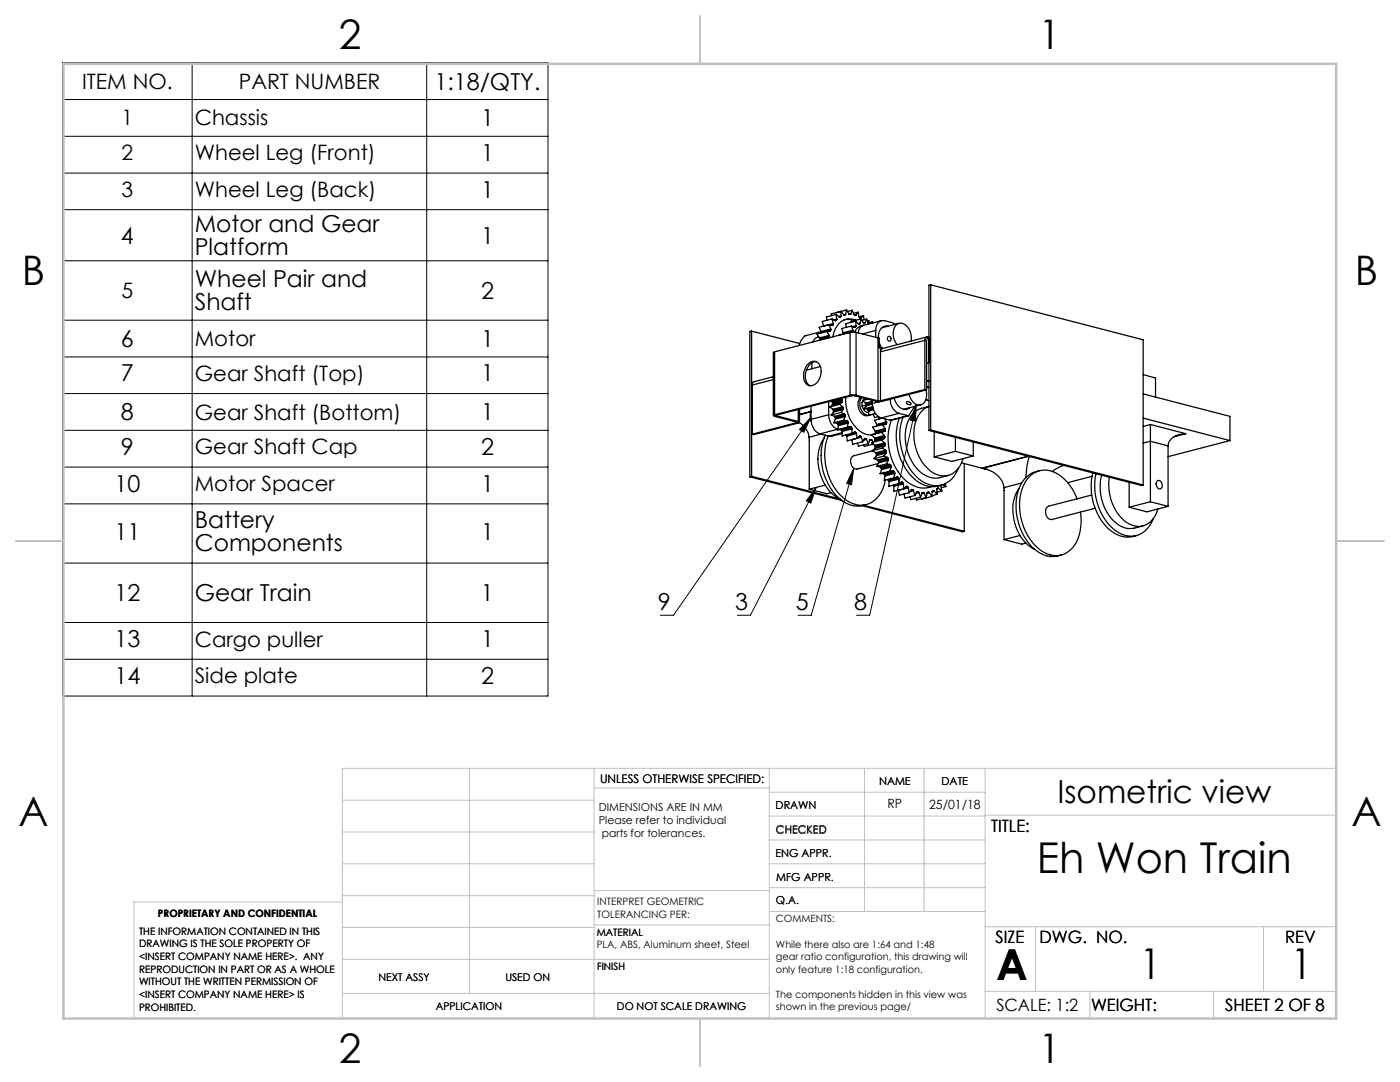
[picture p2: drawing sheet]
<svg xmlns="http://www.w3.org/2000/svg" width="279mm" height="216mm" viewBox="0 0 279 216" stroke-linecap="round" stroke-linejoin="round" font-family="sans-serif">
<g fill="none" stroke="#000" stroke-width=".2">
<path d="M12.5 12.5h96.9v126.4h-96.9zM12.5 19.9h96.9M38.3 12.5v126.4M85.2 12.5v126.4M12.5 27.2h96.9M12.5 34.5h96.9M12.5 41.8h96.9M12.5 52h96.9M12.5 63.9h96.9M12.5 71.2h96.9M12.5 78.5h96.9M12.5 85.9h96.9"/>
<path d="M12.5 93.2h96.9M161.9 83.3l-27.5 39.5h-2.6M161.9 83.3l-1.5 3-.8-.6zM162.9 97.3l-13.1 25.5h-2.7M162.9 97.3l-1.1 3.1-.9-.5zM170.4 93.4l-8.5 29.4h-2.7M170.4 93.4l-.5 3.3-.9-.3zM182.9 80.7l-9.3 42.1h-2.7M182.9 80.7l-.2 3.3-1.1-.2zM12.5 100.5h96.9M12.5 112.4h96.9M12.5 124.2h96.9"/>
<path d="M12.5 131.6h96.9"/>
</g>
<g fill="none" stroke="#c0c0c0" stroke-width=".2">
<path d="M68.3 159.7h50.3M93.7 153.3v44.9M118.6 153.3v49.9M118.6 157.2h34.9M153.5 153.3v49.9M153.5 158.1h43.1M172.5 153.3v28.6M184.4 153.3v28.6M196.6 153.3v49.9M266.7 153.3h-198.4v49.9M68.3 178.7h50.3M68.3 172.4h50.3"/>
<path d="M68.3 166h50.3M68.3 180h-41.6v23.2M118.6 177.7h35M153.5 167.6h43.1M153.5 162.8h43.1M153.5 172.4h43.1M153.5 177.1h43.1M196.6 162.7h70.1M68.3 198.2h85.2M68.3 191.4l85.2 .1M68.3 185.1h50.3M118.6 184.6h35"/>
<path d="M153.6 181.9h43M196.6 197.8h70.1M196.6 184.9h70.1M206.7 184.9v12.9M217.5 197.8v5.4M242.2 197.8v5.4M252.2 184.9v12.9"/>
</g>
<path d="M139.7 3.2v9.5M3.1 107.9h9.6M266.7 107.9h9.5M139.7 203.2v9.6" fill="none" stroke="#c0c0c0" stroke-width=".25"/>
<path d="M12.7 12.7h254v190.5h-254z" fill="none" stroke="#c0c0c0" stroke-width=".5"/>
<path d="M182.9 80.7l-.2 3.3-1.1-.2zM162.9 97.3l-1.1 3.1-.9-.5zM161.9 83.3l-1.5 3-.8-.6zM170.4 93.4l-.5 3.3-.9-.3z" fill="#000"/>
<g fill="none" stroke="#000" stroke-width=".25">
<path d="M185.7 56.8v29M185.7 56.8l42.4 11v29M185.7 56.8l-.3 .1v29M150 66.1h-.4v29M150 66.1v28.9M150 66.1l9.6 2.4M150.1 76.8v9.8M150.1 76.7h-.1M154.3 75.2l-3.9 1-.3 .6M154.3 75.7l-4.2 1.1M154.6 70.2l-.3 .1v12.6M154.6 70.2v12.6"/>
<path d="M161.1 72.8a1.46 1.46 0 0 1 1.7-.7 1.46 1.46 0 0 1 1 1.5 2.91 2.91 0 0 1-2 3.4 1.73 1.73 0 0 1-1.4-2.3l.2-1zM162 72.4v1.2M162.9 72.2a2.51 2.51 0 0 0-2.2 2.6 2.04 2.04 0 0 0 1 2.2M163.4 67.2l-.6 .3-.6 .7M163.5 67.8v.1M163.5 67.4l.1 .2M163.6 67.6l-.1 .2M163.7 73.1l-2.8 .8M163.9 66.3l-.1 .2M163.9 66.1v.2M163.9 66.2l-3.3 .8a3.9 3.9 0 0 0-1.1 1.9M164.4 65.1h.1"/>
<path d="M165 66.1l.5 .8M165 66.1l-1.9 .6 .4 .7M165.4 64.8l.8 .1M165.4 64.8l.4 .9M165.4 64.8l-1.9 .5 .4 .8M165.5 67.3v.1M165.5 66.9v.2M165.5 67.3l-2 .5M165.5 66.9l-2 .5M165.5 67.1v.2M165.5 67.1l-1.9 .5M165.7 66l-.7 .1"/>
<path d="M165.7 66l-.4 .1M165.8 65.8l-.1 .2M165.8 65.7v.1M165.8 65.8l-1.9 .5M165.8 65.7l-1.9 .4M166.1 63.6l.7 .4M166.1 63.6l.2 1M166.1 63.6l-2 .5 .3 1M166.2 64.9h-.2M166.3 64.7l-.1 .2M166.3 64.6v.1M166.3 64.6l-1.9 .5"/>
<path d="M166.3 64.7l-.6 .2M166.8 64h-.1M166.9 62.7l.1 1M166.9 62.7l.6 .6M166.9 62.7l-2 .6 .1 .6M167 63.8l-.2 .2M167 62.4h.1M167 63.8l-.4 .1M167 63.7v.1M167 63.7l-.6 .1M167.5 63.3h.1M167.6 63.3h.1"/>
<path d="M167.8 63.2l-.2 .1M167.8 63.2l-.3 .1M167.8 63v.2M167.8 63l-.4 .1M167.9 79.5l.1 .2M167.9 62.1l-.1 .9M167.9 62.1l.5 .7M167.9 62.1l-2 .5v.4M168 79.7l.1 .2M168 79.7l-1.9 .5M168.1 79.9v.2M168.1 79.9l-1.9 .5"/>
<path d="M168.2 66.6h.1M168.3 66.4l-.1 .2M168.6 62.8l-.1 .1M168.7 63.8h1.1l.7 .2M168.8 79.3a7.5 7.5 0 0 0 3.8 7.3l1.4 .2M168.8 62.7l-.1 .1h-.3M168.8 62.7l-.4 .1M168.9 61.8l.6 .9M168.9 61.8l-.1 .9M168.9 61.8l-1.9 .6M169.4 66.4h.1M169.4 66.4l-1.9 .5"/>
<path d="M169.7 66.3h1.2M169.7 78.9h1.2M169.7 66.3v12.6M169.7 78.9l.3 .1M169.7 78.9l-15.1 3.9M169.7 66.3l-15.1 3.9M169.8 62.7h-.3M169.9 65.1l.3 .8M169.9 65.1l.7 .2M169.9 65.1l-1.9 .4 .3 .9M170 79h.5M170 79l-15.1 3.8"/>
<path d="M170.1 61.9l.4 1h.3M170.1 61.9l-.3 .8M170.1 61.9l-1 .3M170.2 66.1l-.1 .2M170.2 65.9v.2M170.2 65.9l-1.9 .5M170.2 66.1l-2 .5M170.5 79l4.4 1.1M170.7 65.3h-.1M170.7 64.1l.8 .6M170.7 64.1l.2 .9M170.7 64.1l-1.9 .5 .1 .7"/>
<path d="M170.8 65.2l-.1 .1M170.8 63.9a3 3 0 0 0-4.1 1.7l-.5 1.6M170.8 65.2l-.4 .1M170.8 62.9h-.1M170.9 65l-.1 .2M170.9 66.3v12.6M170.9 78.9l-.4 .1M170.9 78.9l4.3 1.1M170.9 66.3l4.3 1.1M170.9 65l-.7 .2M171.2 62.3l-.4 .6M171.2 62.3l.3 .9"/>
<path d="M171.2 62.3l-.9 .2M171.4 64.7h.1M171.5 63.2l.3 .3M171.6 64.6l-.1 .1M171.6 64.6l-.3 .1M171.7 64.5l-.1 .1M171.7 64.5l-.4 .1M171.8 79.3a2.38 2.38 0 0 0 1 3.7l.7-.1M171.8 63.5h.1M171.8 63.6l.6 .8M171.8 63.6l-.1 .9M171.8 63.6l-1.9 .5-.1 .2"/>
<path d="M171.9 79.3a2.41 2.41 0 0 0 1.2 3.6l.6-.1M172.1 65h-.3M172.2 79.9l-.2 .4v.7M172.3 64.9a2.17 2.17 0 0 0-1.7 1.4M172.3 63l-.5 .5M172.3 63l.1 .8M172.3 63l-.8 .2M172.7 64.3l-.3 .1M172.7 79.6l-.5 .3M172.9 79.7h-.1M172.9 79.6v.1M173 63.7l.4 .9"/>
<path d="M173 63.7l-.3 .6M173 63.7l-1 .2M173.1 79.6l-.2 .1M173.2 79.7l-1 .2 .5 .5M173.4 64l-.3 .1M173.4 64v.4M174.1 79.9v.6M174.1 64.2l-.3 .3M174.1 64.2l.1 .3M174.1 64.2l-.9 .3M174.8 65.9v1.4M174.8 65.9l-2.7 .7"/>
<path d="M175.2 80h.5M175.2 67.4l.3 .1v1.9h.2M175.2 67.4v12.6M175.2 80l-.3 .1M175.5 68.4l.5 1M175.7 69.4v10.6M175.7 80l.4 .1M175.7 69.4l.4 .1M175.9 64l-3.6 .9a1.65 1.65 0 0 0-1 1.5M177.2 65.1a1.6 1.6 0 0 0-1.9 1.6v.8M177.2 67.2a.48 .48 0 0 1 .6 .3 .48 .48 0 0 1-.2 .6 .51 .51 0 0 1-.5-.3 .51 .51 0 0 1 .1-.6zM177.7 79.7a2.84 2.84 0 0 0 1.7 2.8"/>
<path d="M178.5 79.5a2.56 2.56 0 0 0 2.4 2.2l.7-.3M178.6 64.7a4.8 4.8 0 0 0-2.4-.7 1.7 1.7 0 0 0-1.4 1.9M179.4 64.5l-3.4 .9M181.9 68.1a3.2 3.2 0 0 0-1.8-3.6 1.43 1.43 0 0 0-1.8 1.4 3.3 3.3 0 0 0 .7 2.9M184.6 67.9l-8.9 2.3 .1-.4 .3-.3M184.6 77.7l.3 .1M184.6 67.9v9.8M184.6 67.9l.3 .1v9.8M184.6 77.7l-8.9 2.3M184.7 79.9h.7M184.8 77.8a2.48 2.48 0 0 1-.9 3 2.26 2.26 0 0 1-2.5-2.1M184.9 77.8l-8.8 2.3"/>
<path d="M184.9 77.1l.5 .2M184.9 77.2l.3 .1M185 67.2l-8.9 2.3M185 79.8l-.1 .1M185 79.8v.1M185 79.8h-.3M185.2 67.2a.57 .57 0 0 0-.6 .7M185.2 67.2l.2 .1M185.2 67.2v.4M185.3 76.1l-.4-.1h.5l-.5 .1M185.4 72.4l-.5 .1M185.4 67.5l-.5 .2"/>
<path d="M228.1 74.8l2.5 .6v3.8M228.1 78.6l17.4 4.5v4.8M149.6 95.1l18.4 4.8M150 95l-.4 .1M150 95l17.7 4.6M150.1 81.5h-.1h.1M154.6 82.8l-.3 .1 .3 .2M154.6 82.8h.3M154.6 83.1l4.4 1.1M154.9 82.8l-.1 .1 .1 .1M154.9 83l-.3 .1M154.9 83l4.4 1.1"/>
<path d="M154.9 82.8v.2M159 84.2l.1 .1h-.1M159 84.3l.3 .1M159 84.3l-8.9 2.3M159 84.2v.1M159.3 84.1l.3 .2-.3 .1M159.3 84.4l-8.8 2.3-.4-.1M159.3 84.1l-.3 .1M159.3 81.7v2.4M159.5 84.3a4.1 4.1 0 0 1 2 2.9M159.6 81.7v2.6M161.5 87.2v10.4"/>
<path d="M161.5 97.6l3.5 .9 .8-.2M161.8 82.2l-2.2 .6M161.8 82.1l-2.2 .6M161.9 83.7a3.1 3.1 0 0 0 1.7 2.9M161.9 81.9l-.2 1 .2 1.1M161.9 81.1v2.6M163.6 86.6l1.8 .4M163.9 86.6l-2.4 .6M164.5 87.4a9 9 0 0 0 1.8 11.3l1.3 .9M164.7 96.8l-3.2 .8M164.7 86.8a11.4 11.4 0 0 0 3.5 13.2 5 5 0 0 0 4.7 .7M165.3 87a11.5 11.5 0 0 0 3.7 12.9 4.6 4.6 0 0 0 7.2-2.4l.5-1.7"/>
<path d="M165.4 82.8a3 3 0 0 0 1.8 2.9M165.4 80.2v2.6M165.4 82.8l-3.5 .9M165.6 81.2l.6 .5M165.9 82.8l.6 .3M165.9 80l.2 .2M166.1 80.2l.1 .2M166.1 80.8l-.5 .4M166.2 80.6l-.1 .2M166.2 80.4v.2M166.2 81.7l.1 .1M166.3 81.8v.3"/>
<path d="M166.3 82.1v.1M166.3 82.2l-.4 .6M166.4 84.3l.7 .2M166.5 83.1l.2 .1M166.7 83.2v.2M166.7 83.4v.2M166.7 83.6l-.3 .7M167.1 84.5l.1 .1M167.2 85.7h.1M167.2 85.7l-3.6 .9M167.2 84.6l.1 .1M167.3 84.7v.2"/>
<path d="M167.3 84.9l-.2 .9M167.5 85.7l.5 .2M167.5 80.7l.7 .5M167.5 80.7l-1.9 .5M167.8 85.7h.1M167.8 85.7l-.7 .1M167.9 82.3l.6 .3M167.9 82.3l-2 .5M167.9 85.7l.1 .2M168 85.9l.1 .2M168.1 86.5l-2.1 .5h-.6M168.1 80.3l-.6 .4"/>
<path d="M168.1 80.3l-2 .5M168.1 80.1v.2M168.1 86.3l-2.7 .7M168.1 80.1l-1.9 .5M168.1 86.1v.9l1.9-.5M168.2 81.2v.1M168.2 81.2l-2 .5M168.2 81.3l.1 .3M168.2 81.3l-1.9 .5M168.3 81.7l-.4 .6M168.3 81.7l-2 .5M168.3 81.6v.1"/>
<path d="M168.3 81.6l-2 .5M168.3 83.9h.7M168.3 83.9l-1.9 .4M168.5 82.6l.1 .1M168.5 82.6l-2 .5M168.6 82.7l.1 .2M168.6 82.7l-1.9 .5M168.7 82.9v.2M168.7 83.1l-.4 .8M168.7 83.1l-2 .5M168.7 82.9l-2 .5M168.8 86.8l.1 .1"/>
<path d="M168.9 86.9l.1 .1M169 87l.1 1 1.9-.5M169 83.9l.2 .1M169 83.9l-1.9 .6M169.1 85.3l-2 .5M169.2 84l.1 .2M169.2 84l-2 .6M169.3 84.2v.2M169.3 84.4l-.2 .9M169.3 84.4l-2 .5M169.3 84.2l-2 .5M169.7 85.2h.2"/>
<path d="M169.7 85.2l-.6 .1M169.7 85.2l-1.9 .5M169.9 85.2l.1 .2M169.9 85.2l-2 .5M170 87.7h.1M170 87.7l.2 1 2-.5M170 85.4v.2M170 85.4l-2 .5M170 85.6v.9M170 85.6l-1.9 .5M170.7 86.2l.2 .2M170.7 86.2l-.7 .3"/>
<path d="M170.7 86.2l-.4 .2M170.9 86.4v.1M170.9 86.4l-2 .5M170.9 86.5l.1 1M170.9 86.5l-1.9 .5M171.1 88.4l.2 .6 2-.5M171.7 87l.1 .1M171.7 87l-.7 .5M171.7 87h-.2M171.8 87.1l.1 .1M171.8 87.1l-.5 .1M171.9 87.2l.3 1"/>
<path d="M171.9 87.2l-1.9 .5M172.1 81.1a1.37 1.37 0 0 0 1.1 1.2M172.4 81.6h.7M172.6 87.5l.2 .1M172.6 87.5l-.4 .7M172.6 87.5h-.1M172.7 80.4l.1 .2M172.8 80.6v.2M172.8 80.8v.2M172.8 87.6l.1 .1M172.8 81l-.4 .6M172.8 80.8l-.8 .2"/>
<path d="M172.8 87.6l-.3 .1M172.9 87.7l.4 .8M172.9 87.7l-.5 .1M173.1 81.6l.1 .1M173.2 81.7l.1 .2M173.3 81.9l.1 .1M173.4 82v.9l1.3-.4M173.4 82.3h-.1M173.6 87.8l-.3 .7M173.7 87.7h.1M173.7 87.7l-.1 .1M173.7 87.7h-.1"/>
<path d="M173.8 87.7l.2 .1M173.8 87.7l-.2 .1M174 88.3l.6 .6M174 86.7l.6 .7M174 87.8l.2 .4M174 87.8l-.5 .1M174.1 80.5a2.99 2.99 0 0 0 1.8 2.9M174.1 89.9l.7 .4M174.1 80.6l-1.3 .4M174.1 80.1l-1.4 .3M174.1 80.5l-1.3 .3M174.1 80.3l-1.3 .3"/>
<path d="M174.2 90l-3.8 .9a1.45 1.45 0 0 0-.6 1.6 1.45 1.45 0 0 0 1.3 1.1l4.2-1.1M174.2 81.1l-1.8 .5M174.2 81.3l-1.1 .3M174.2 82.7l.4 .6 .7-.2M174.2 81.4l-1 .3M174.3 81.6l-1 .3M174.3 88.6l-1.8 .5-.2-.3M174.3 81.8l-.9 .2M174.4 91.5l.8 .3M174.6 87.4v.2M174.6 88l-.6 .3M174.6 88.9l.1 .1"/>
<path d="M174.6 86.6l-.6 .1M174.6 87.7v.3M174.6 87.7h.1M174.6 87.8v.2M174.6 87.6v.2M174.7 89v.3M174.7 89.5l-.6 .4M174.7 89.3v.2M174.7 86.4l-.1 .2M174.7 86v.2M174.7 86.2v.2M174.8 90.3l.1 .2"/>
<path d="M174.9 80.1h1.2M174.9 90.5v.2M174.9 90.9l-.5 .6M174.9 90.7v.2M175 84.9l-.1 .1M175 84.7v.2M175 93.1l.7 .1M175.2 91.8l.1 .1M175.3 91.9l.1 .2M175.3 83.1l.1 .4M175.3 92.4l-.3 .7M175.4 92.1l-.1 .3"/>
<path d="M175.4 83.5v.1M175.5 80.2l-1.4 .3M175.7 93.2l.1 .1M175.8 93.3l.1 .2M175.9 83.4l1.8 .5M175.9 83.4l-.5 .1M175.9 93.5v.2M175.9 87.8l.6 .6M175.9 86.3l.6 .6M175.9 87.8l-1.9 .5M175.9 86.3l-1.9 .4M175.9 93.7l-.3 .8"/>
<path d="M176.1 89.4l.6 .4M176.1 89.4l-2 .5M176.1 83.4l-1.6 .5 .5 .8M176.1 84.7l.5 .8M176.1 84.7l-2 .5 .6 .8M176.3 94.5l.2 .1M176.3 94.5h-.7M176.4 91l.7 .3M176.4 91l-2 .5M176.5 94.6l.1 .2M176.5 86.9l.1 .2M176.5 87.5l-.6 .3"/>
<path d="M176.5 87.5l-1.9 .5M176.5 86.9l-1.9 .5M176.5 88.4l.1 .1M176.5 88.4l-1.9 .5M176.6 87.3l-.1 .2M176.6 87.1v.2M176.6 94.8v.2M176.6 86l-.7 .3M176.6 86l-2 .6M176.6 87.3l-2 .5M176.6 87.1l-2 .5M176.6 88.9l-.5 .5"/>
<path d="M176.6 83.6l.3 .6M176.6 88.9l-1.9 .6M176.6 95l-.1 .8 1.9-.4M176.6 88.8v.1M176.6 88.5v.3M176.6 85.9v.1M176.6 85.5l.1 .2M176.6 88.8l-1.9 .5M176.6 88.5l-1.9 .5M176.6 85.5l-1.9 .5M176.6 85.9l-1.9 .5M176.7 85.7l-.1 .2"/>
<path d="M176.7 85.7l-2 .5M176.7 89.8l.1 .2M176.7 89.8l-1.9 .5M176.8 90l.1 .2M176.8 90.4l-.4 .6M176.8 90.4l-1.9 .5M176.8 90l-1.9 .5M176.9 90.2l-.1 .2M176.9 84.6l-.8 .1M176.9 90.2l-2 .5M176.9 84.6l-.5 .1M176.9 84.2l.1 .2"/>
<path d="M176.9 92.6l.7 .1M176.9 92.6l-1.9 .5M176.9 84.2l-1.9 .5M177 84.4l-.1 .2M177 84.4l-2 .5M177.1 91.3l.1 .1M177.1 91.3l-1.9 .5M177.2 95.7h.1M177.2 91.4l.1 .3M177.2 91.4l-1.9 .5M177.2 95.7l.2 .2M177.3 91.9l-.4 .7"/>
<path d="M177.3 91.9l-2 .5M177.3 91.7v.2M177.3 91.7l-1.9 .4M177.4 95.9v.2M177.4 96.1v.9l1.9-.5M177.6 94l-2 .5M177.6 92.7l.1 .1M177.6 92.7l-1.9 .5M177.7 92.8l.1 .2M177.7 92.8l-1.9 .5M177.8 93l.1 .2M177.8 93l-1.9 .5"/>
<path d="M177.9 93.2l-.3 .8M177.9 93.2l-2 .5M177.9 83.9a11.1 11.1 0 0 0 3.8 12.7 4.5 4.5 0 0 0 4.1 .5M178.2 96.8l.1 .1M178.3 94l.1 .1M178.3 96.9l.1 .1M178.3 94h-.7M178.3 94l-2 .5M178.4 97v1l1.9-.5M178.4 94.1l.1 .2M178.4 94.1l-1.9 .5M178.5 94.3l.1 .2"/>
<path d="M178.5 94.3l-1.9 .5M178.6 94.5l-.2 .9M178.6 94.5l-2 .5M179.2 95.2l.1 .2M179.2 95.2l-.8 .2M179.2 95.2l-2 .5M179.3 95.4l.1 .2M179.3 97.8v.1M179.3 95.4l-1.9 .5M179.3 97.9l.2 .9 1.9-.5M179.4 95.6l-.1 .9M179.4 95.6l-2 .5"/>
<path d="M179.4 82.5l1.8 .4M179.4 82.5l-3.5 .9M179.5 83.4a11.5 11.5 0 0 0 3.7 12.8 5 5 0 0 0 4.7 .6M180.1 96.2l.1 .2M180.1 96.2l-.8 .3M180.1 96.2l-.4 .1M180.2 96.4l.1 .2M180.2 83.3a11.6 11.6 0 0 0 3.7 12.7 4.7 4.7 0 0 0 7.4-2.5M180.2 96.4l-1.9 .5M180.3 96.6v.9M180.3 96.6l-1.9 .4M180.4 98.6l.2 .8 2-.5"/>
<path d="M180.9 80.2a.55 .55 0 0 1 .9 .5l-.5 .1a.43 .43 0 0 1-.4-.6zM181 97l.2 .2M181 97l-.7 .5M181 97l-.2 .1M181.2 82.9l.1 .1M181.2 97.2l.1 .1M181.2 82.9l-3.5 1M181.2 97.2l-.6 .1M181.3 97.3l.1 1M181.3 97.3l-2 .6M181.3 83l-3.6 .9M181.6 99.1l.2 .6 1.9-.5"/>
<path d="M181.9 97.7l-.5 .6M182 97.7l.2 .1M182 97.7h-.1M182.2 97.8l.1 .1M182.2 97.8l-.4 .1M182.3 97.9l.3 1M182.3 97.9l-.7 .2M182.5 81.1l-1.2 1.9M183 98.1l-.4 .8M183.1 98.1h.1M183.1 98.1h-.1M183.2 98.1l.2 .2"/>
<path d="M183.2 98.1l-.3 .1M183.4 98.3l.3 .9M183.4 98.3l-.6 .1M183.8 80.8l-3.5 .9M184 98.4l-.3 .8M184.1 98.3h.2M184.1 98.3l-.1 .1M184.1 98.3h-.1M184.3 98.3l.1 .1M184.3 98.3l-.3 .1M184.4 98.4l.5 .9M184.4 98.4l-.5 .1"/>
<path d="M184.9 99.3l-2 .5-.2-.4M185.1 98.2h.1M185.1 98.2l-.2 1.1M185.3 98.2l.2 .1M185.3 98.2h-.2M185.3 98.2l-.2 .1M185.4 85.9l42.4 11 .3-.1M185.5 98.3l.5 .8M185.5 98.3l-.5 .1M185.7 97.1l-.5 .2M185.7 85.8l42.4 11M185.7 85.8l-.3 .1"/>
<path d="M186 99.1l-2 .5v-.1M186.4 98l-.4 .1v1M186.4 98l.6 .6M186.4 98l-.3 .1M186.4 86.2v5M187 98.6l-1 .3M187.3 97.4h-.2l-.2 .2 .1 1M187.3 97.4l.7 .6M187.3 97.4l-.3 .1M187.8 96.8l.2 1.2M188 98l-1 .2M188.2 96.7l.6 .4"/>
<path d="M188.6 96.6l.2 .5M188.8 97.1l-.9 .2M190.7 90.1l3.5 .9M190.7 87.3v2.8M190.7 90.1l-4.3 1.1M192.2 91.5a4 4 0 0 1-5.3 3.2 8.4 8.4 0 0 1-4.5-7.6 5.6 5.6 0 0 1 3-6 4.9 4.9 0 0 0-4.6 4.7 9.2 9.2 0 0 0 3.8 9 4.7 4.7 0 0 0 4.6 .1M192.4 92.5v13.5M194.2 88.2v2.8M194.2 91l-4.2 1.1-3.6-.9M196.1 93.5a4.8 4.8 0 0 1 4.3 3.8M196.1 93.4v.1M196.1 93.5l1 .2"/>
<path d="M200.4 97.3h.1M200.4 97.3v10.4M203.3 97.5a9.1 9.1 0 0 0 .9 10.2 6.7 6.7 0 0 0 2.3 1.9M203.9 96.4l-3.5 .9M205.2 91l-9.2 2.4-4.1-1M205.3 91.1l-9.2 2.4M205.5 91.1l-.4 1.3-.4 3M207.4 93.9a5.5 5.5 0 0 0-4.4 4.7 11.7 11.7 0 0 0 3.8 11.3 4.9 4.9 0 0 0 5 .8M212.3 92.9l-1.6 .7-.7 .5M214.9 99.6a8.4 8.4 0 0 0-6-5.8 5.1 5.1 0 0 0-5.2 4.6 11.4 11.4 0 0 0 4.5 11.7 4.5 4.5 0 0 0 6.7-2.2 10.3 10.3 0 0 0 .7-5.7M217.9 98.8l-8.6 2.2a1.46 1.46 0 0 0-.6 1.6 1.46 1.46 0 0 0 1.3 1l8.5-2.2M217.9 95l-4.8 1.3"/>
<path d="M218.1 94.4a11.6 11.6 0 0 0 3.7 11.6 4.9 4.9 0 0 0 5 .9M218.7 94.5a11.8 11.8 0 0 0 3.8 11.3 4.7 4.7 0 0 0 7.7-2.3M219.9 94.8a9.3 9.3 0 0 0 3.7 10.2 5.1 5.1 0 0 0 4.5 0M221.4 95.2a9.7 9.7 0 0 0 3.3 9 3.8 3.8 0 0 0 6.1-1.8l.3-.8M225.4 96.2v5M228.1 83.4l17.4 4.5M229.6 84.7v3.4M229.6 84.7l7 1.8M229.6 88.1l3.5 .9M229.6 88.1v12M229.6 84.7l-1.5 .4M229.6 88.1l-1.5 .3"/>
<path d="M230.9 96a.69 .69 0 0 1 .8 0 .69 .69 0 0 1 .3 .7 .61 .61 0 0 1-.5 .9 .61 .61 0 0 1-.7-.7l-.1-.3zM233.1 89v12M236.6 86.5a3.7 3.7 0 0 0-3.4 2l-.1 .5M236.6 86.5l-2.3 .6M245.5 87.9l-12.4 3.2M172 100.9l20.1 5.2 .3-.1M172.4 100.8l20 5.2M200.4 107.7l3.5 .9 .9-.2M203.6 106.9l-3.2 .8M229.6 100.1l3.5 .9M229.6 100.1l-4.2 1.1M233.1 101l-4.2 1.1-3.5-.9"/>
</g>
<g font-size="8.5">
<text x="206.9" y="174.2">Eh Won Train</text>
<text x="198.9" y="195.5">A</text>
<text x="227.5" y="195.4">1</text>
<text x="257.6" y="195.4">1</text>
</g>
<g font-size="8.1">
<text x="67.6" y="9.7">2</text>
<text x="207.3" y="9.7">1</text>
<text x="4.4" y="57">B</text>
<text x="270.4" y="57">B</text>
<text x="3.7" y="164.9">A</text>
<text x="269.7" y="164.9">A</text>
<text x="67.6" y="212.2">2</text>
<text x="207.3" y="212.2">1</text>
</g>
<text font-size="6.3" x="211" y="160.2">Isometric view</text>
<g font-size="4.7">
<text x="86.7" y="17.9">1:18/QTY.</text>
<text x="96" y="25.2">1</text>
<text x="96" y="32.1">1</text>
<text x="96" y="39.4">1</text>
<text x="38.9" y="46.3">Motor and Gear</text>
<text x="24.1" y="48.6">4</text>
<text x="38.9" y="50.9">Platform</text>
<text x="96" y="48.6">1</text>
<text x="38.9" y="57.4">Wheel Pair and</text>
<text x="96" y="59.6">2</text>
<text x="38.9" y="61.9">Shaft</text>
<text x="24.1" y="69.2">6</text>
<text x="96" y="69.2">1</text>
<text x="24.1" y="76.1">7</text>
<text x="96" y="76.1">1</text>
<text x="24.1" y="83.9">8</text>
<text x="96" y="83.9">1</text>
<text x="24.1" y="90.8">9</text>
<text x="96" y="90.8">2</text>
<text x="22.8" y="98.1">10</text>
<text x="96" y="98.1">1</text>
<text x="22.8" y="107.7">11</text>
<text x="38.9" y="105.4">Battery</text>
<text x="96" y="107.7">1</text>
<text x="38.9" y="109.9">Components</text>
<text x="22.8" y="120">12</text>
<text x="38.9" y="120">Gear Train</text>
<text x="96" y="120">1</text>
<text x="131.3" y="121.7">9</text>
<text x="146.7" y="121.7">3</text>
<text x="158.8" y="121.7">5</text>
<text x="170.5" y="121.7">8</text>
<text x="22.8" y="129.1">13</text>
<text x="96" y="129.1">1</text>
<text x="22.8" y="136.5">14</text>
<text x="96" y="136.5">2</text>
</g>
<g font-size="4.2">
<text x="16.4" y="17.7">ITEM NO.</text>
<text x="47.7" y="17.7">PART NUMBER</text>
<text x="24.3" y="25">1</text>
<text x="38.9" y="25">Chassis</text>
<text x="24.3" y="32">2</text>
<text x="38.9" y="32">Wheel Leg (Front)</text>
<text x="24.3" y="39.3">3</text>
<text x="38.9" y="39.3">Wheel Leg (Back)</text>
<text x="24.3" y="59.5">5</text>
<text x="38.9" y="69.1">Motor</text>
<text x="38.9" y="76">Gear Shaft (Top)</text>
<text x="38.9" y="83.7">Gear Shaft (Bottom)</text>
<text x="38.9" y="90.7">Gear Shaft Cap</text>
<text x="38.9" y="98">Motor Spacer</text>
<text x="38.9" y="129">Cargo puller</text>
<text x="38.9" y="136.3">Side plate</text>
</g>
<g font-size="3.4">
<text x="197.8" y="166">TITLE:</text>
<text x="198.7" y="188.1">SIZE</text>
<text x="207.5" y="188.1">DWG. NO.</text>
<text x="256.5" y="188.2">REV</text>
<text x="198.8" y="201.7">SCALE: 1:2</text>
<text x="217.7" y="201.8">WEIGHT:</text>
<text x="244.5" y="201.7">SHEET 2 OF 8</text>
</g>
<g font-size="2.5">
<text x="177.1" y="161.3">RP</text>
<text x="185.4" y="161.4">25/01/18</text>
</g>
<text font-size="2.4" x="119.8" y="156.2">UNLESS OTHERWISE SPECIFIED:</text>
<g font-size="2.2">
<text x="119.5" y="161.8">DIMENSIONS ARE IN MM</text>
<text x="154.8" y="161.4">DRAWN</text>
<text x="175.4" y="156.6">NAME</text>
<text x="187.9" y="156.7">DATE</text>
<text x="119.5" y="164.4">Please refer to individual</text>
<text x="120.1" y="167.1">parts for tolerances.</text>
<text x="154.9" y="166.3">CHECKED</text>
<text x="154.8" y="171">ENG APPR.</text>
<text x="154.9" y="175.7">MFG APPR.</text>
<text x="154.9" y="180.4">Q.A.</text>
</g>
<g font-size="2.1">
<text x="75.5" y="195.7">NEXT ASSY</text>
<text x="100.9" y="195.7">USED ON</text>
<text x="86.9" y="201.5">APPLICATION</text>
<text x="123.1" y="201.6">DO NOT SCALE DRAWING</text>
</g>
<g font-size="2">
<text x="31.5" y="182.9">PROPRIETARY AND CONFIDENTIAL</text>
<text x="119.2" y="180.6">INTERPRET GEOMETRIC</text>
<text x="119.2" y="183.1">TOLERANCING PER:</text>
<text x="154.9" y="184.1">COMMENTS:</text>
<text x="27.8" y="186.5">THE INFORMATION CONTAINED IN THIS</text>
<text x="27.8" y="189">DRAWING IS THE SOLE PROPERTY OF</text>
<text x="27.8" y="191.6">&lt;INSERT COMPANY NAME HERE&gt;. ANY</text>
<text x="119.1" y="186.7">MATERIAL</text>
<text x="119.1" y="189.2">PLA, ABS, Aluminum sheet, Steel</text>
<text x="154.9" y="189.1">While there also are 1:64 and 1:48</text>
<text x="154.9" y="191.6">gear ratio configuration, this drawing will</text>
<text x="27.8" y="194.1">REPRODUCTION IN PART OR AS A WHOLE</text>
<text x="27.8" y="196.6">WITHOUT THE WRITTEN PERMISSION OF</text>
<text x="119.1" y="193.5">FINISH</text>
<text x="154.9" y="194.1">only feature 1:18 configuration.</text>
<text x="27.8" y="199.1">&lt;INSERT COMPANY NAME HERE&gt; IS</text>
<text x="27.8" y="201.7">PROHIBITED.</text>
<text x="154.9" y="199.1">The components hidden in this view was</text>
<text x="154.9" y="201.6">shown in the previous page/</text>
</g>
</svg>
